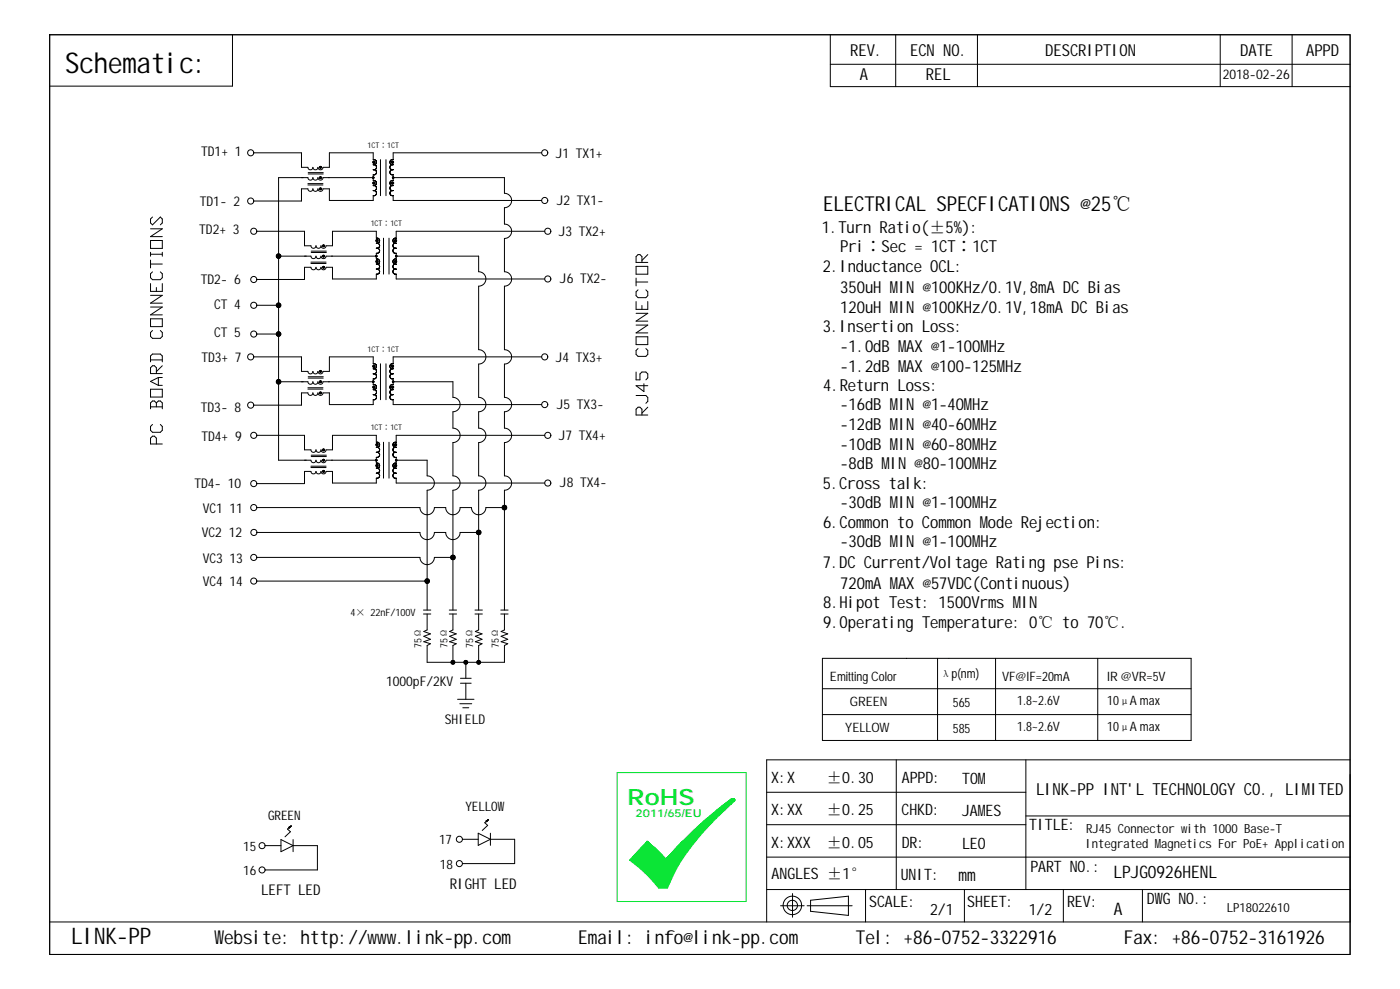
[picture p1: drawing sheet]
<svg xmlns="http://www.w3.org/2000/svg" width="841mm" height="594mm" viewBox="0 0 841 594" stroke-linecap="round" stroke-linejoin="round" font-family="sans-serif">
<g fill="none" stroke="#000" stroke-width=".6">
<path d="M30 21h781v552h-781zM140 21v31h-110M499 39h312M499 21v31h312M538 21v31M587 21v31M733 21v31M776 21v31M152 92h29v8h4a1.5 1.5 0 0 0 1 2 1.5 1.5 0 0 0 2-2 1.5 1.5 0 0 0 1 2 1.5 1.5 0 0 0 2-2 1.5 1.5 0 0 0 2 2 1.5 1.5 0 0 0 1-2h4v-8h26v4a1.6 1.6 0 0 1 2 1 1.6 1.6 0 0 1-2 2 1.6 1.6 0 0 1 2 1 1.6 1.6 0 0 1-2 2 1.6 1.6 0 0 1 2 1 1.6 1.6 0 0 1-2 2v3a1.6 1.6 0 0 1 2 2 1.6 1.6 0 0 1-2 1 1.6 1.6 0 0 1 2 2 1.6 1.6 0 0 1-2 1 1.6 1.6 0 0 1 2 2 1.6 1.6 0 0 1-2 2v2h-26v-7h-4a1.5 1.5 0 0 1-1 2 1.5 1.5 0 0 1-2-2 1.5 1.5 0 0 1-2 2 1.5 1.5 0 0 1-1-2 1.5 1.5 0 0 1-2 2 1.5 1.5 0 0 1-1-2h-4v8h-29M229 96v22M232 96v22M325 92h-89v4a1.6 1.6 0 0 0-2 1 1.6 1.6 0 0 0 2 2 1.6 1.6 0 0 0-2 1 1.6 1.6 0 0 0 2 2 1.6 1.6 0 0 0-2 1 1.6 1.6 0 0 0 2 2v3a1.6 1.6 0 0 0-2 2 1.6 1.6 0 0 0 2 1 1.6 1.6 0 0 0-2 2 1.6 1.6 0 0 0 2 1 1.6 1.6 0 0 0-2 2 1.6 1.6 0 0 0 2 2v2h89"/>
<path d="M185 111h9M185 110h9M185 104h9M224 107h-30a1.5 1.5 0 0 1-1 1 1.5 1.5 0 0 1-2-1 1.5 1.5 0 0 1-2 1 1.5 1.5 0 0 1-1-1 1.5 1.5 0 0 1-2 1 1.5 1.5 0 0 1-1-1h-18v169h20a1.5 1.5 0 0 0 1 2 1.5 1.5 0 0 0 2-2 1.5 1.5 0 0 0 1 2 1.5 1.5 0 0 0 2-2 1.5 1.5 0 0 0 1 2 1.5 1.5 0 0 0 2-2h30M236 107h67v9a4 4 0 0 1 4 4 4 4 0 0 1-4 5v10a4 4 0 0 1 4 4 4 4 0 0 1-4 4v20a4 4 0 0 1 4 5 4 4 0 0 1-4 4v38a4 4 0 0 1 4 4 4 4 0 0 1-4 5v20a4 4 0 0 1 4 4 4 4 0 0 1-4 4v10a4 4 0 0 1 4 4 4 4 0 0 1-4 5v20a4 4 0 0 1 4 4 4 4 0 0 1-4 4v72M90 137h7l-7 5h7M92 130l-2 2v2l2 1 4-5 1 2v2l-1 1M154 139h29v9h4a1.5 1.5 0 0 0 1 1 1.5 1.5 0 0 0 2-1 1.5 1.5 0 0 0 1 1 1.5 1.5 0 0 0 2-1 1.5 1.5 0 0 0 1 1 1.5 1.5 0 0 0 2-1h4v-9h26v4a1.6 1.6 0 0 1 2 1 1.6 1.6 0 0 1-1 2M327 139h-89v4a1.6 1.6 0 0 0-2 1 1.6 1.6 0 0 0 1 2M90 144h7v5h-7zM90 152v2M90 156v5"/>
<path d="M90 159h7M90 153h7M97 152v2M167 154h20a1.5 1.5 0 0 0 1 1 1.5 1.5 0 0 0 2-1 1.5 1.5 0 0 0 1 1 1.5 1.5 0 0 0 2-1 1.5 1.5 0 0 0 1 1 1.5 1.5 0 0 0 2-1h30M187 158h9M187 157h9M187 152h9M187 151h9M226 149h1zM226 159h1M227 146h-1M227 149a1.6 1.6 0 0 1 1 2 1.6 1.6 0 0 1-2 1v4a1.6 1.6 0 0 1 2 1 1.6 1.6 0 0 1-1 2"/>
<path d="M227 146a1.6 1.6 0 0 1 1 2 1.6 1.6 0 0 1-1 1M227 159a1.5 1.5 0 0 1 1 1 1.5 1.5 0 0 1-1 2M230 143v22M234 143v22M237 159a1.6 1.6 0 0 0-1 1 1.6 1.6 0 0 0 1 2M237 146h1M237 149a1.6 1.6 0 0 0-1 2 1.6 1.6 0 0 0 2 1v4a1.6 1.6 0 0 0-2 1 1.6 1.6 0 0 0 1 2M237 146a1.6 1.6 0 0 0-1 2 1.6 1.6 0 0 0 1 1M237 149h1zM238 154h50v9a4 4 0 0 1 4 5 4 4 0 0 1-4 4v38a4 4 0 0 1 4 4 4 4 0 0 1-4 5v20a4 4 0 0 1 4 4 4 4 0 0 1-4 4v10a4 4 0 0 1 4 4 4 4 0 0 1-4 5v20a4 4 0 0 1 4 4 4 4 0 0 1-4 4v72M238 159h-1M382 160h7v5h-7z"/>
<path d="M386 158v-4l-2-1h-1l-1 1v4h7M389 153l-3 3M90 170v5h7v-5M90 177h7l-7 5h7M92 163l-2 1v3l2 1h4l1-1v-3l-1-1M94 173v2M226 162h1M227 162a1.6 1.6 0 0 1 1 2 1.6 1.6 0 0 1-2 1v3h-26v-7h-4a1.5 1.5 0 0 1-2 1 1.5 1.5 0 0 1-1-1 1.5 1.5 0 0 1-2 1 1.5 1.5 0 0 1-1-1 1.5 1.5 0 0 1-2 1 1.5 1.5 0 0 1-1-1h-4v7h-29M237 162a1.6 1.6 0 0 0-1 2 1.6 1.6 0 0 0 2 1v3h89M238 162h-1M382 167v5M382 169h7"/>
<path d="M383 174l-1 1v3l1 1h5l1-1v-3l-1-1M90 191h7v5h-7zM90 184h7l-7 5h7M92 199l-2 1v2l2 1h4l1-1v-2l-1-1M154 183h13M382 181v5h7v-5M382 195h7l-7 5h7M382 188h7l-7 5h7M386 183v3M90 217v-3l2-1h4l1 1v3M90 216h7M97 220l-3 3"/>
<path d="M152 214h29v9h4a1.5 1.5 0 0 0 1 2 1.5 1.5 0 0 0 2-2 1.5 1.5 0 0 0 1 2 1.5 1.5 0 0 0 2-2 1.5 1.5 0 0 0 2 2 1.5 1.5 0 0 0 1-2h4v-9h26v4a1.6 1.6 0 0 1 2 2 1.6 1.6 0 0 1-2 1 1.6 1.6 0 0 1 2 2 1.6 1.6 0 0 1-2 2 1.6 1.6 0 0 1 2 1 1.6 1.6 0 0 1-2 2v3a1.6 1.6 0 0 1 2 1 1.6 1.6 0 0 1-1 2M154 201h13M229 218v22M232 218v22M325 214h-89v4a1.6 1.6 0 0 0-2 2 1.6 1.6 0 0 0 2 1 1.6 1.6 0 0 0-2 2 1.6 1.6 0 0 0 2 2 1.6 1.6 0 0 0-2 1 1.6 1.6 0 0 0 2 2v3a1.6 1.6 0 0 0-2 1 1.6 1.6 0 0 0 1 2M382 202h7v5h-7zM383 209l-1 1v3l1 1h5l1-1v-3l-1-1M90 234h7v4h-7zM94 224v-3l-1-1h-1l-2 1v3h7M95 231h2M95 227l-5 2 5 2M95 227h2"/>
<path d="M95 227v4M167 229h18a1.5 1.5 0 0 0 1 2 1.5 1.5 0 0 0 2-2 1.5 1.5 0 0 0 1 2 1.5 1.5 0 0 0 2-2 1.5 1.5 0 0 0 2 2 1.5 1.5 0 0 0 1-2h30M185 234h9M185 233h9M185 227h9M185 226h9M224 237h1zM224 234h1M225 237a1.6 1.6 0 0 1 1 2 1.6 1.6 0 0 1-2 1v3h-26v-7h-4a1.5 1.5 0 0 1-1 1 1.5 1.5 0 0 1-2-1 1.5 1.5 0 0 1-2 1 1.5 1.5 0 0 1-1-1 1.5 1.5 0 0 1-2 1 1.5 1.5 0 0 1-1-1h-4v7h-29M225 234a1.6 1.6 0 0 1 1 2 1.6 1.6 0 0 1-1 1M235 237a1.6 1.6 0 0 0-1 2 1.6 1.6 0 0 0 2 1v3h89M235 237h1z"/>
<path d="M235 234a1.5 1.5 0 0 0-1 2 1.5 1.5 0 0 0 1 1M236 229h36v10a4 4 0 0 1 4 4 4 4 0 0 1-4 4v10a4 4 0 0 1 4 4 4 4 0 0 1-4 5v20a4 4 0 0 1 4 4 4 4 0 0 1-4 4v72M236 234h-1M382 223v5h2v-3l2-2h2l1 2v2l-1 1M382 238h6l1 1v2l-1 1M387 230v5l-5-3h7M90 244h7M92 255l-2 1v2l2 2h4l1-2v-2l-1-1M94 242l-1-1h-1l-2 1v4M94 242v2M94 242l1-1h1l1 1v4M386 249v-3l-2-1h-1l-1 1v3h7"/>
<path d="M389 245l-3 3M94 267v-4l-1-1h-1l-2 1v4h7M154 261h29v9h4a1.5 1.5 0 0 0 1 2 1.5 1.5 0 0 0 2-2 1.5 1.5 0 0 0 1 2 1.5 1.5 0 0 0 2-2 1.5 1.5 0 0 0 1 2 1.5 1.5 0 0 0 2-2h4v-9h26v5a1.6 1.6 0 0 1 2 1 1.6 1.6 0 0 1-1 2M187 280h9M187 274h9M187 273h9M227 272a1.6 1.6 0 0 1 1 2 1.6 1.6 0 0 1-2 1v3a1.6 1.6 0 0 1 2 2 1.6 1.6 0 0 1-2 1 1.6 1.6 0 0 1 2 1 1.6 1.6 0 0 1-1 2M227 269h-1M227 272h-1M227 269a1.6 1.6 0 0 1 1 1 1.6 1.6 0 0 1-1 2M230 266v21M234 266v21"/>
<path d="M237 272a1.6 1.6 0 0 0-1 2 1.6 1.6 0 0 0 2 1v3a1.6 1.6 0 0 0-2 2 1.6 1.6 0 0 0 2 1 1.6 1.6 0 0 0-2 1 1.6 1.6 0 0 0 1 2M237 269h1M237 269a1.6 1.6 0 0 0-1 1 1.6 1.6 0 0 0 1 2M237 272h1M238 276h19v10a4 4 0 0 1 4 4 4 4 0 0 1-4 4v72M327 261h-89v5a1.6 1.6 0 0 0-2 1 1.6 1.6 0 0 0 1 2M187 281h9M227 284h.1M227 284a1.6 1.6 0 0 1 1 2 1.6 1.6 0 0 1-2 1v3h-26v-7h-4a1.5 1.5 0 0 1-2 2 1.5 1.5 0 0 1-1-2 1.5 1.5 0 0 1-2 2 1.5 1.5 0 0 1-1-2 1.5 1.5 0 0 1-2 2 1.5 1.5 0 0 1-1-2h-4v7h-29M227 284h-1h1M237 284a1.6 1.6 0 0 0-1 2 1.6 1.6 0 0 0 2 1v3h89M237 284h1z"/>
<path d="M154 305h98a4 4 0 0 0 5 4 4 4 0 0 0 4-4h7a4 4 0 0 0 4 4 4 4 0 0 0 4-4h7a4 4 0 0 0 5 4 4 4 0 0 0 4-4h11M154 320h98a4 4 0 0 0 5 4 4 4 0 0 0 4-4h7a4 4 0 0 0 4 4 4 4 0 0 0 4-4h12M154 335h98a4 4 0 0 0 5 4 4 4 0 0 0 4-4h11M154 349h103M254 369h5M254 366h5M257 369v9l-2 1 4 2-4 1 4 2-4 1 4 2-2 1v10h46v-10l2-1-4-2 4-1-4-2 4-1-4-2 2-1v-9M270 369h4M270 366h4M272 369v9l-2 1 4 2-4 1 4 2-4 1 4 2-2 1v10M285 369h5M285 366h5"/>
<path d="M288 369v9l-2 1 4 2-4 1 4 2-4 1 4 2-2 1v9M301 369h4M301 366h4M280 398v9M494 395h222v50h-222zM563 395v50M598 395v50M659 395v50M275 420h10M277 410h6M277 407h6M280 410v10"/>
<path d="M494 414h222M276 423h7M278 425h4M494 429h222M538 456v78M616 456v78M811 456h-350v98M461 476h155M173 497l2-1-1 1zM175 496l-2 2 1 2-3 3M292 493l1-1-1 2zM293 492l-2 2 2 2-3 3"/>
<path d="M461 495h155M616 490h195M159 508h10M169 504l7 4-7 4zM176 508h15v14h-32M176 504v8M278 504h9M287 500l8 4-8 4zM295 504h14v15h-31M295 500v8M461 515h350M461 534h350"/>
<path d="M476 537v14M520 534v20M579 534v20M639 534v20M686 534v20M30 554h781M469 544h14M485 544h27M487 541l23-3v12l-23-3z"/>
<circle cx="151" cy="92" r="1.8"/>
<circle cx="327" cy="92" r="1.8"/>
<circle cx="224" cy="107" r=".5"/>
<circle cx="236" cy="107" r=".5"/>
<circle cx="151" cy="121" r="1.8"/>
<circle cx="152" cy="139" r="1.8"/>
<circle cx="327" cy="120" r="1.8"/>
<circle cx="329" cy="139" r="1.9"/>
<circle cx="226" cy="154" r=".5"/>
<circle cx="238" cy="154" r=".5"/>
<circle cx="152" cy="168" r="1.8"/>
<circle cx="329" cy="168" r="1.8"/>
<circle cx="152" cy="183" r="1.8"/>
<circle cx="151" cy="214" r="1.8"/>
<circle cx="152" cy="201" r="1.8"/>
<circle cx="327" cy="214" r="1.8"/>
<circle cx="224" cy="229" r=".5"/>
<circle cx="236" cy="229" r=".5"/>
<circle cx="151" cy="243" r="1.8"/>
<circle cx="327" cy="243" r="1.8"/>
<circle cx="152" cy="261" r="1.8"/>
<circle cx="226" cy="276" r=".5"/>
<circle cx="238" cy="276" r=".5"/>
<circle cx="329" cy="261" r="1.8"/>
<circle cx="152" cy="290" r="1.8"/>
<circle cx="329" cy="290" r="1.9"/>
<circle cx="152" cy="305" r="1.8"/>
<circle cx="153" cy="320" r="1.8"/>
<circle cx="152" cy="335" r="1.8"/>
<circle cx="152" cy="349" r="1.8"/>
<circle cx="157" cy="508" r="1.8"/>
<circle cx="276" cy="519" r="1.8"/>
<circle cx="276" cy="504" r="1.8"/>
<circle cx="157" cy="522" r="1.8"/>
<circle cx="476" cy="544" r="6"/>
<circle cx="476" cy="544" r="3"/>
</g>
<g fill="#000" stroke="#000" stroke-width=".6">
<path d="M192 100h1zM224 97h1l-1 1zM224 98l1-1zM224 97h1h-1zM225 97v1h-1zM225 97v1zM224 97h1zM235 97h1l-1 1zM235 98l1-1-1 1zM235 97h1h-1zM236 97v1zM235 97h1z"/>
<path d="M192 101l1-1zM192 107h1zM192 113h1zM192 114l1-1zM193 100l-1 1zM192 106l1 1zM193 107h-1zM193 113l-1 1zM193 100v1zM193 113v1zM193 106v1zM224 110h1h-1z"/>
<path d="M224 110h1zM224 109l1 1h-1zM225 110v1l-1-1zM225 110v1zM224 109h1v1zM225 109v1zM235 110h1h-1zM235 110h1zM235 109l1 1h-1zM236 110v1l-1-1zM236 110v1zM235 109h1v1z"/>
<path d="M236 109v1zM166 154h1h-1zM166 154h1l-1 1zM166 153l1 1h-1zM166 155l1-1v1zM166 153h1v1zM167 154v1zM167 154l1 1h-1zM167 153v-1v2zM167 154l1 1zM167 152l1 1-1 1zM167 154h2l-1 1z"/>
<path d="M168 153l-1 1zM167 154h2zM167 154l1-1 1 1zM194 147v1zM194 153v1zM194 160v1zM194 148h1zM194 154h1zM195 147l-1 1zM195 153l-1 1zM226 144v1zM226 157v1z"/>
<path d="M226 144v1v-1zM226 157v-1v1zM226 145h1zM226 157h1v1zM226 156v1zM226 145l1-1v1zM227 144l-1 1zM226 157h1zM227 157h-1zM237 144l1 1h-1zM237 145h1h-1zM237 157h1h-1z"/>
<path d="M237 157h1l-1 1zM237 144l1 1-1-1zM238 145h-1zM238 157v1zM237 144h1v1zM237 157h1zM238 144v1zM238 156v1zM238 145v-1v1zM194 161h1zM195 160l-1 1zM166 183h1l-1 1z"/>
<path d="M166 184l1-1-1 1zM166 182l1 1h-1zM166 184l1-1v2zM166 200l1 1-1-1zM166 182h1v1zM167 183v2zM166 200l1-1v2zM167 183l1 2h-1zM167 182v1zM167 199v2zM167 183l1 1v1zM167 182h1l-1 1z"/>
<path d="M167 199h1l-1 2zM167 183l2 1h-1zM168 182l-1 1zM168 199v1l-1 1zM167 183h2v1zM167 183l1-1 1 1zM166 200l1 1h-1zM166 201h1l-1 1zM166 202l1-1v1zM167 201v1zM167 201l1 1h-1zM167 201l1 1z"/>
<path d="M167 201h2l-1 1zM167 201l2-1v1zM167 201l1-1h1zM224 220h1h-1zM224 219l1 1h-1zM224 219h1v1zM225 219v1zM235 220h1h-1zM235 219l1 1h-1zM235 219l1 1zM236 219v1zM166 229h1l-1 1z"/>
<path d="M166 230l1-1-1 1zM166 228l1 1h-1zM166 230l1-1v2zM166 228h1v1zM167 229v2zM167 229l1 2h-1zM167 228v1zM167 229l1 1v1zM167 228h1l-1 1zM167 229l2 1h-1zM168 228l-1 1zM167 229h2v1z"/>
<path d="M167 229l1-1 1 1zM192 223h1zM192 229h1zM192 236h1zM193 223l-1 1zM193 229l-1 1zM193 236h-1zM193 223v1zM193 229v1zM193 222v1zM193 235v1zM224 220h1l-1 1z"/>
<path d="M224 232h1l-1 1zM224 233l1-1-1 1zM225 220v1h-1zM224 232h1h-1zM225 232v1h-1zM225 220v1zM225 232v1zM224 232h1zM235 220h1l-1 1zM235 232h1l-1 1zM235 233l1-1-1 1zM236 220v1z"/>
<path d="M235 232h1h-1zM236 232v1h-1zM236 232v1zM235 232h1zM194 277v-1zM194 270v1zM194 276v1zM194 270l1 1zM194 270h1zM194 276l1 1zM195 270h-1zM194 276h1z"/>
<path d="M195 276h-1zM226 279v1zM226 267v1zM226 279v1v-1zM226 267v-1v1zM226 267h1v1zM226 266v1zM226 267h1zM227 267h-1zM226 280l1-1v1zM227 279l-1 1zM237 267h1h-1z"/>
<path d="M237 267h1zM237 279l1 1h-1zM237 280h1h-1zM238 267v1h-1zM237 279l1 1zM238 267v1zM237 267l1-1v1zM238 266v1zM238 279v1zM238 280v-1v1zM194 283v1zM194 283h1z"/>
<path d="M194 282v1zM195 283h-1zM226 280h1zM286 319l2 1h-2zM286 319l2 1-2-1zM286 319h1l1 1zM287 319l1-1v2zM288 318v1v1zM288 319h1l-1 1zM288 320l1-1zM302 305h1h-1zM302 305h1l-1 1z"/>
<path d="M302 304l1 1h-1zM302 306l1-1-1 1zM302 304l1 1zM303 305v1h-1zM303 305l1 1h-1zM302 304l1-1v2zM303 305l1 1zM303 303l1 1-1 1zM303 305h1v1zM304 304l-1 1zM303 305h1zM303 305l1-1v1z"/>
<path d="M271 334l1 1h-1zM271 335h1l-1 1zM271 334l1 1-1-1zM271 336l1-1-1 1zM271 334l1 1zM272 335v1h-1zM272 335l1 1h-1zM271 334l1-1v2zM272 335l1 1zM272 333l1 1-1 1zM272 335h1v1zM273 334l-1 1z"/>
<path d="M272 335l1-1v1zM272 335l1-1zM286 320h2l-2 1zM286 321l2-1-1 1zM288 320v1h-1zM288 320v1zM288 320l1 1h-1zM288 320h1v1zM288 320l1-1v1zM255 349h2h-2zM255 349h2l-1 1zM256 348l1 1h-2z"/>
<path d="M256 350l1-1-1 1zM256 348l1 1zM257 349v1h-1zM257 349v1zM256 348h1v1zM257 349l1 1h-1zM257 348v1zM257 349h1v1zM257 348h1l-1 1zM257 349h1zM257 349l1-1v1zM271 398h1h-1z"/>
<path d="M271 397l1 1h-1zM271 398h1l-1 1zM271 397l1 1zM272 398v1h-1zM272 398l1 1h-1zM271 397h1v1zM272 398h1v1zM272 397h1l-1 1zM272 398h1zM273 397l-1 1zM272 398l1-1v1zM279 398h1h-1z"/>
<path d="M279 397l1 1h-1zM279 398h1l-1 1zM279 397l1 1zM280 398v1h-1zM280 398v1zM279 397h1v1zM280 398h1l-1 1zM280 397v1zM280 398h1zM280 397h1l-1 1zM280 398l1-1v1zM286 398h2h-1z"/>
<path d="M287 397l1 1h-2zM287 398h1l-1 1zM287 397l1 1-1-1zM288 398v1h-1zM288 398v1zM287 397h1v1zM288 398h1l-1 1zM288 397v1zM288 398h1zM288 397h1l-1 1zM288 398l1-1v1zM173 497l2-1z"/>
<path d="M174 497l1-1zM292 493l1-1z"/>
<path d="M224 106l1 1h-1z" fill-rule="evenodd"/>
<path d="M236 106l1 1h-1z" fill-rule="evenodd"/>
<path d="M226 153l1 1h-1z" fill-rule="evenodd"/>
<path d="M238 153v1z" fill-rule="evenodd"/>
<path d="M224 229v1z" fill-rule="evenodd"/>
<path d="M224 229h1l-1 1z" fill-rule="evenodd"/>
<path d="M236 229v1z" fill-rule="evenodd"/>
<path d="M236 229h1l-1 1z" fill-rule="evenodd"/>
<path d="M226 276v1z" fill-rule="evenodd"/>
<path d="M226 276h1l-1 1z" fill-rule="evenodd"/>
<path d="M238 276v1z" fill-rule="evenodd"/>
<path d="M238 276v1z" fill-rule="evenodd"/>
</g>
<path d="M441 482v-2a2.7 2.7 0 0 0-4 1l-21 18-16 17-11-11-11 12M378 517h.1M396 533h5M371 541v-77h77v77" fill="none" stroke="#0be536" stroke-width=".6"/>
<g fill="#0be536" stroke="#0be536" stroke-width=".6">
<path d="M389 505v11h11l-12 8-10-7z" fill-rule="evenodd"/>
<path d="M389 505l11 11 1 17h-5l-8-9 12-8z" fill-rule="evenodd"/>
<path d="M389 505l6 5-6 6z" fill-rule="evenodd"/>
<path d="M389 505l6 5-6-5v11l6-6-6-5 11 11 10-11-10 11 9-5 1-6-10 11 17-17 18-16v4h-5v4h-5v6h-6l-1 8-18 11h-11z" fill-rule="evenodd"/>
<path d="M439 480h2z" fill-rule="evenodd"/>
<path d="M400 516l18-11a100 100 0 0 0-17 28z" fill-rule="evenodd"/>
<path d="M419 497h6l-7 8z" fill-rule="evenodd"/>
<path d="M425 491h5l-5 6z" fill-rule="evenodd"/>
<path d="M430 487h5l-5 4z" fill-rule="evenodd"/>
<path d="M435 483h4l-4 4z" fill-rule="evenodd"/>
<path d="M430 487l5-4v4z" fill-rule="evenodd"/>
<path d="M435 483l4-3v3z" fill-rule="evenodd"/>
<path d="M419 497l6-6v6z" fill-rule="evenodd"/>
<path d="M439 480l2 1-2 2z" fill-rule="evenodd"/>
</g>
<path d="M439 480v3h-4v4h-5v4h-5v6h-6l-1 8M439 480h2M389 505v11l6-6 5 6M400 516h.1M400 516l-22 1M400 516l-4 17M400 516l1 17M400 516l-12 8M418 505l-18 11M418 505h-8l-1 6M371 541h77" fill="none" stroke="#0be536" stroke-width=".6"/>
<g fill="#0be536" stroke="#0be536" stroke-width=".6">
<path d="M395 510l5 6h-11z"/>
<path d="M410 505h8l-18 11z"/>
</g>
<path d="M30 21h781v552h-781z" fill="none" stroke="#000" stroke-width=".6"/>
<text font-size="17.2" x="39" y="44">Schematic:</text>
<text font-size="13.7" x="43" y="567">LINK-PP</text>
<text font-size="13.5" fill="#0be536" x="377" y="484">RoHS</text>
<text font-size="12.4" x="495" y="127">ELECTRICAL SPECFICATIONS @25℃</text>
<g font-size="11.5">
<text x="129" y="567">Website: http://www.link-pp.com</text>
<text x="347" y="567">Email: info@link-pp.com</text>
<text x="514" y="567">Tel: +86-0752-3322916</text>
<text x="675" y="567">Fax: +86-0752-3161926</text>
</g>
<g font-size="10.4">
<text x="669" y="527">LPJG0926HENL</text>
<text x="576" y="529">mm</text>
<text x="669" y="549">A</text>
</g>
<text font-size="10" x="622" y="477">LINK-PP INT'L TECHNOLOGY CO., LIMITED</text>
<g font-size="9.9">
<text x="511" y="34">REV.</text>
<text x="547" y="34">ECN NO.</text>
<text x="628" y="34">DESCRIPTION</text>
<text x="745" y="34">DATE</text>
<text x="785" y="34">APPD</text>
<text x="517" y="48">A</text>
<text x="556" y="48">REL</text>
<text x="494" y="140">1.Turn Ratio(±5%):</text>
<text x="505" y="152">Pri∶Sec = 1CT∶1CT</text>
<text x="494" y="163">2.Inductance OCL:</text>
<text x="505" y="176">350uH MIN @100KHz/0.1V,8mA DC Bias</text>
<text x="505" y="188">120uH MIN @100KHz/0.1V,18mA DC Bias</text>
<text x="494" y="200">3.Insertion Loss:</text>
<text x="505" y="211">-1.0dB MAX @1-100MHz</text>
<text x="505" y="223">-1.2dB MAX @100-125MHz</text>
<text x="495" y="235">4.Return Loss:</text>
<text x="505" y="247">-16dB MIN @1-40MHz</text>
<text x="505" y="258">-12dB MIN @40-60MHz</text>
<text x="505" y="270">-10dB MIN @60-80MHz</text>
<text x="505" y="282">-8dB MIN @80-100MHz</text>
<text x="494" y="293">5.Cross talk:</text>
<text x="505" y="305">-30dB MIN @1-100MHz</text>
<text x="494" y="317">6.Common to Common Mode Rejection:</text>
<text x="505" y="329">-30dB MIN @1-100MHz</text>
<text x="494" y="341">7.DC Current/Voltage Rating pse Pins:</text>
<text x="505" y="354">720mA MAX @57VDC(Continuous)</text>
<text x="494" y="365">8.Hipot Test: 1500Vrms MIN</text>
<text x="494" y="377">9.Operating Temperature: 0℃ to 70℃.</text>
</g>
<g font-size="9.5">
<text x="463" y="470">X:X</text>
<text x="497" y="470">±0.30</text>
<text x="542" y="470">APPD:</text>
<text x="578" y="471">TOM</text>
<text x="463" y="490">X:XX</text>
<text x="497" y="490">±0.25</text>
<text x="542" y="490">CHKD:</text>
<text x="578" y="490">JAMES</text>
<text x="618" y="499">TITLE:</text>
<text x="463" y="509">X:XXX</text>
<text x="497" y="509">±0.05</text>
<text x="542" y="509">DR:</text>
<text x="578" y="510">LEO</text>
<text x="619" y="524">PART NO.:</text>
<text x="464" y="528">ANGLES ±1°</text>
<text x="541" y="529">UNIT:</text>
<text x="522" y="545">SCALE:</text>
<text x="581" y="545">SHEET:</text>
<text x="641" y="545">REV:</text>
<text x="689" y="543">DWG NO.:</text>
<text x="559" y="550">2/1</text>
<text x="618" y="550">1/2</text>
</g>
<g font-size="8.9">
<text x="157" y="538">LEFT LED</text>
<text x="270" y="534">RIGHT LED</text>
</g>
<g font-size="8.1">
<text x="121" y="93">TD1+ 1</text>
<text x="334" y="95">J1 TX1+</text>
<text x="120" y="123">TD1- 2</text>
<text x="335" y="123">J2 TX1-</text>
<text x="120" y="141">TD2+ 3</text>
<text x="336" y="142">J3 TX2+</text>
<text x="121" y="171">TD2- 6</text>
<text x="336" y="170">J6 TX2-</text>
<text x="129" y="185">CT 4</text>
<text x="129" y="203">CT 5</text>
<text x="121" y="217">TD3+ 7</text>
<text x="334" y="217">J4 TX3+</text>
<text x="335" y="246">J5 TX3-</text>
<text x="121" y="247">TD3- 8</text>
<text x="121" y="265">TD4+ 9</text>
<text x="336" y="264">J7 TX4+</text>
<text x="117" y="293">TD4- 10</text>
<text x="336" y="293">J8 TX4-</text>
<text x="122" y="308">VC1 11</text>
<text x="121" y="323">VC2 12</text>
<text x="122" y="338">VC3 13</text>
<text x="122" y="352">VC4 14</text>
<text x="232" y="412">1000pF/2KV</text>
<text x="267" y="435">SHIELD</text>
</g>
<text font-size="8" x="735" y="47">2018-02-26</text>
<g font-size="7.8">
<text x="572" y="407">p(nm)</text>
<text x="499" y="409">Emitting Color</text>
<text x="602" y="409">VF@IF=20mA</text>
<text x="665" y="409">IR @VR=5V</text>
<text x="510" y="424">GREEN</text>
<text x="572" y="425">565</text>
<text x="611" y="423">1.8~2.6V</text>
<text x="665" y="423">10</text>
<text x="679" y="423">A max</text>
<text x="508" y="439">YELLOW</text>
<text x="572" y="440">585</text>
<text x="611" y="439">1.8~2.6V</text>
<text x="665" y="439">10</text>
<text x="679" y="439">A max</text>
<text x="280" y="487">YELLOW</text>
<text x="161" y="492">GREEN</text>
<text x="264" y="507">17</text>
<text x="146" y="511">15</text>
<text x="264" y="522">18</text>
<text x="146" y="525">16</text>
</g>
<g font-size="7.6">
<text x="653" y="500">RJ45 Connector with 1000 Base-T</text>
<text x="652" y="509">Integrated Magnetics For PoE+ Application</text>
</g>
<text font-size="7.5" x="737" y="548">LP18022610</text>
<g font-size="6.5">
<text x="565" y="407">λ</text>
<text x="672" y="423">μ</text>
<text x="672" y="439">μ</text>
</g>
<text font-size="6.5" fill="#0be536" x="382" y="491">2011/65/EU</text>
<text font-size="6.1" x="211" y="370">4× 22nF/100V</text>
<g font-size="6">
<text x="253" y="389" transform="rotate(-90 253 389)">75Ω</text>
<text x="269" y="389" transform="rotate(-90 269 389)">75Ω</text>
<text x="284" y="389" transform="rotate(-90 284 389)">75Ω</text>
<text x="300" y="389" transform="rotate(-90 300 389)">75Ω</text>
</g>
<g font-size="4.7">
<text x="221" y="89">1CT∶1CT</text>
<text x="223" y="136">1CT∶1CT</text>
<text x="221" y="211">1CT∶1CT</text>
<text x="223" y="258">1CT∶1CT</text>
</g>
</svg>
